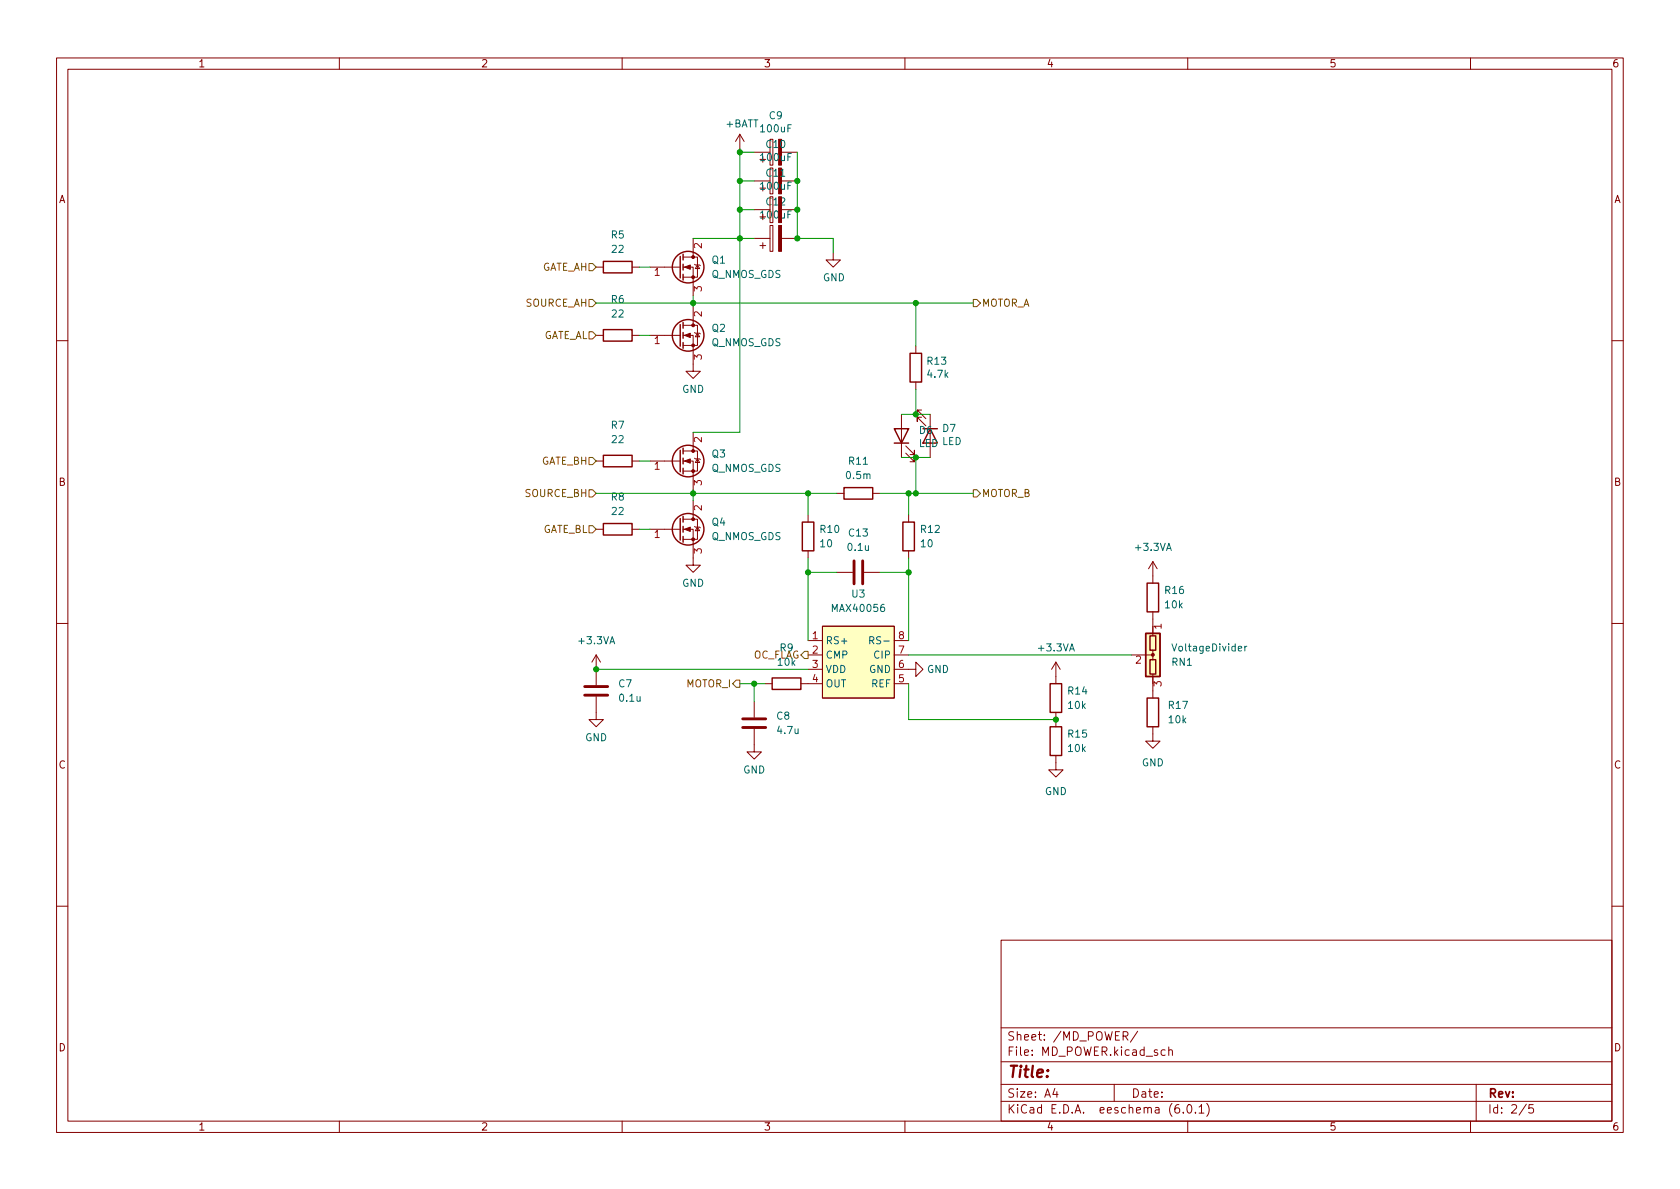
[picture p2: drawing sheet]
<svg xmlns="http://www.w3.org/2000/svg" width="297mm" height="210mm" viewBox="0 0 297 210" stroke-linecap="round" stroke-linejoin="round" font-family="sans-serif">
<g fill="none" stroke="#840000" stroke-width=".18">
<path d="M10 10.2h277v190.1h-277zM12 12.2h273v186.1h-273zM60 10.2v2M110 10.2v2M160 10.2v2M210 10.2v2M260 10.2v2M130.8 23.7l-.8 1.3M130.8 23.7v2.6M130.8 23.7l.8 1.3M133.3 26.9h2.8M133.3 32h2.8"/>
<path d="M133.3 37.1h2.8M136.1 24.6h.6v4.6h-.6zM136.1 39.9h.6v4.5h-.6zM136.1 29.7h.6v4.6h-.6zM136.1 34.8h.6v4.6h-.6zM138.2 26.9h2.8M138.2 32h2.8M138.2 37.1h2.8M105.4 59.3h1.3M105.4 47.2h1.3M111.8 59.3h1.2M111.8 47.2h1.2"/>
<path d="M114.9 59.3h5.4M114.9 47.2h5.4M120.8 59.3h1.8v6.4h1.2l-1.2 1.2-1.3-1.2h1.3M120.8 57.5h2.5v3.6h-2.5M120.8 47.2h1.8v5.1M120.8 45.5h2.5v3.5h-2.5M122.6 42.2v3.3M122.6 54.2v3.3M122.8 58.8l.1 .1h.8l.1 .1M122.8 46.7l.1 .2h.8l.1 .1M123.3 58.9l.4 .7h-.8zM123.3 46.9l.4 .6h-.8z"/>
<path d="M133.3 42.2h2.8M134.4 43.4h1M134.9 42.9v1M138.2 42.2h2.8M147.3 44.7v1.3h1.3l-1.3 1.2-1.3-1.2h1.3M10 60.2h2M120.8 79.8h2.5v3.5h-2.5M122.6 76.4v3.4M159.4 73.3v7.6M160.1 78.9l1.6 1.5v-.8v.8h-.8M161.9 61.2v1.3M161.9 67.6v1.2"/>
<path d="M162.9 72.5h-.7v.8v-.8l1.5 1.5M162.9 73.8h-.7v.7v-.7l1.5 1.5M164.5 73.3v7.6M285 60.2h2M105.4 93.6h1.3M105.4 81.5h1.3M111.8 93.6h1.2M111.8 81.5h1.2M114.9 93.6h5.4M114.9 81.5h5.4M120.8 93.6h1.8v6.3h1.2l-1.2 1.3-1.3-1.3h1.3M120.8 91.8h2.5v3.6h-2.5"/>
<path d="M120.8 81.5h1.8v5.1M122.6 88.5v3.3M122.8 93.1l.1 .1h.8l.1 .1M122.8 81l.1 .1h.8l.1 .2M123.3 93.2l.4 .6h-.8zM123.3 81.1l.4 .7h-.8zM142.9 91.1v1.2M142.9 97.4v1.3M148 87.2h1.2M154.3 87.2h1.3M160.1 80.1l1.6 1.6v-.8v.8h-.8M160.7 91.1v1.2"/>
<path d="M160.7 97.4v1.3M203.8 99.3v3.8M203.8 99.3l-.7 1.3M203.8 99.3l.8 1.3M10 110.2h2M105.4 115.8l-.8 1.3M105.4 115.8v5.4M105.4 115.8l.8 1.3M142.9 113.3h2.5M142.9 115.8h2.5M142.9 118.4h2.5M145.4 110.7h12.7v12.7h-12.7z"/>
<path d="M148 101.2h2.7M152.8 101.2h2.8M158.1 118.4h3.8v-1.3l1.3 1.3-1.3 1.2v-1.2M158.1 113.3h2.6M158.1 115.8h2.6M186.7 117.1v3.8M186.7 117.1l-.8 1.3M186.7 117.1l.8 1.3M200 115.8h3.8M203.8 108.2v4.2M203.8 114.9v1.8M203.8 119.2v4.2"/>
<path d="M285 110.2h2M105.4 123.2v4h1.3l-1.3 1.3-1.3-1.3h1.3M133.3 128.9v4.1h1.3l-1.3 1.2-1.2-1.2h1.2M133.3 124.1v2.8M135.3 120.9h1.2M141.6 120.9h3.8M158.1 120.9h2.6M186.7 133.6v2.5h1.3l-1.3 1.3-1.3-1.3h1.3M186.7 126v2.5M203.8 128.5v2.6h1.3l-1.3 1.2-1.2-1.2h1.2M10 160.2h2M177 166.3h108v32h-108z"/>
<path d="M285 160.2h2M60 198.3v2M110 198.3v2M160 198.3v2M177 194.8h108M177 191.8h108M177 187.8h108M177 181.8h108M186.5 192.5l-.4 1h1M186.9 193v1M197 191.8v3M198.6 183.2l.7-.1 .1-.2v-.3l-.3-.2h-.5v1.5"/>
<path d="M198.9 183.2l.5 .7M201.1 182.4l-1.2 1.9M206 185.7l-.4-.1-.3 .3v.4l.1 .3h.6M206.6 185.8l.3-.2 .3 .1 .1 .9M206.6 185.1v1.5M208.4 195.3a.59 .59 0 0 0-.7 .7v.5l.2 .3h.4l.2-.1 .1-.5-.2-.2-.4-.1-.3 .3M209.2 196.7v.1M210 198.3v2M210.1 195.4l.1-.1a.81 .81 0 0 1 .6 .7 .81 .81 0 0 1-.3 .8h-.1a.81 .81 0 0 1-.6-.6 .81 .81 0 0 1 .3-.8zM211.4 196.7v.1M212 195.8l.4-.5v1.5M212 196.8h.9"/>
<path d="M213.4 195.1a1.72 1.72 0 0 1 0 2.3M260 198.3v2M261 191.8v6.5M269.9 195.3l-1.3 1.9M271.1 195.3h-.7l-.1 .7 .2-.1 .5 .1 .2 .2-.1 .5-.2 .1-.6-.1"/>
</g>
<g fill="none" stroke="#840000" stroke-width=".25">
<path d="M106.7 46.2h5.1v2.1h-5.1zM106.7 58.3h5.1v2h-5.1zM120.3 45.3v3.8M120.3 57.4v3.8M120.8 45v1M120.8 46.7v1M120.8 48.5v1M120.8 57v1M120.8 58.8v1M120.3 79.6v3.8M120.8 60.6v1M120.8 79.2v1.1"/>
<path d="M158.1 75.8h2.6l-1.3 2.6zM158.1 78.4h2.6M160.9 62.5h2v5.1h-2zM163.2 75.8h2.5M164.5 75.8l1.2 2.6h-2.5zM106.7 92.6h5.1v2h-5.1zM106.7 80.5h5.1v2h-5.1zM120.3 91.7v3.8M120.8 81v1M120.8 82.8v1M120.8 91.3v1M120.8 93.1v1"/>
<path d="M120.8 94.9v1M141.9 92.3h2v5.1h-2zM149.2 86.2h5.1v2.1h-5.1zM159.6 92.3h2.1v5.1h-2.1zM136.5 119.9h5.1v2h-5.1zM202.6 112h2.5v7.6h-2.5zM202.8 103.1h2.1v5.1h-2.1zM203.3 116.7h1v2.5h-1zM203.3 112.4h1v2.6h-1zM185.7 128.5h2v5.1h-2zM185.7 120.9h2v5.1h-2zM202.8 123.4h2.1v5.1h-2.1z"/>
<circle cx="121.7" cy="47.2" r="2.79"/>
<circle cx="121.7" cy="59.3" r="2.79"/>
<circle cx="121.7" cy="93.6" r="2.79"/>
<circle cx="121.7" cy="81.5" r="2.79"/>
</g>
<g fill="#840000" stroke="#840000" stroke-width=".18">
<path d="M121 59.3l1-.4v.8z"/>
<path d="M121 93.6l1-.4v.8z"/>
<path d="M121 81.5l1-.4v.8z"/>
<path d="M137.7 24.6h.5v4.6h-.5z"/>
<path d="M121 47.2l1-.3v.7z"/>
<path d="M137.7 39.9h.5v4.5h-.5z"/>
<path d="M137.7 29.7h.5v4.6h-.5z"/>
<path d="M137.7 34.8h.5v4.6h-.5z"/>
<circle cx="122.6" cy="61.1" r=".25"/>
<circle cx="122.6" cy="57.5" r=".25"/>
<circle cx="122.6" cy="95.4" r=".25"/>
<circle cx="122.6" cy="91.8" r=".25"/>
<circle cx="122.6" cy="83.3" r=".25"/>
<circle cx="122.6" cy="79.8" r=".25"/>
<circle cx="122.6" cy="49" r=".25"/>
<circle cx="122.6" cy="45.5" r=".25"/>
<circle cx="203.8" cy="115.8" r=".25"/>
</g>
<g fill="#ffffc2" stroke="#ffffc2" stroke-width=".18">
<path d="M145.4 110.7h12.7v12.7h-12.7z"/>
<path d="M202.6 112h2.5v7.6h-2.5z"/>
</g>
<path d="M153.8 113.2h.6l.1-.2-.1-.3-.6-.1v1.3M154.1 113.2l.4 .7M220.1 114.3v.8M220.5 114.3l-.4 .2" fill="none" stroke="#006464" stroke-width=".18"/>
<path d="M151 99.2v4M152.5 99.2v4M103.4 122.9h4M103.4 121.4h4M131.3 128.6h4.1M131.3 127.1h4.1" fill="none" stroke="#840000" stroke-width=".51"/>
<path d="M104.1 46.6h.7l.6 .6-.6 .7h-.7zM104.1 58.7h.7l.6 .6-.6 .6h-.7zM104.1 53h.7l.6 .6-.6 .6h-.7zM172.1 53h.6l.7 .6-.7 .6h-.6zM104.1 86.6h.7l.6 .6-.6 .7h-.7zM104.1 93h.7l.6 .6-.6 .6h-.7zM104.1 80.9h.7l.6 .6-.6 .7h-.7zM172.1 86.6h.6l.7 .6-.7 .7h-.6zM142.2 115.2h.7v1.3h-.7l-.6-.7zM130.2 120.3h.6v1.2h-.6l-.7-.6z" fill="none" stroke="#725600" stroke-width=".18"/>
<g fill="none" stroke="#009600" stroke-width=".18">
<path d="M130.8 26.3v50.1h-8.2M130.8 26.9h2.5M130.8 37.1h2.5M130.8 32h2.5M141 26.9v15.3h6.3v2.5M105.4 53.6h66.7M113 47.2h1.9M113 59.3h1.9M122.6 42.2h10.7M122.6 52.3v1.9M161.9 53.6v7.6M159.4 73.3h5.1"/>
<path d="M161.9 68.8v4.5M105.4 87.2h42.6M113 93.6h1.9M113 81.5h1.9M122.6 86.6v1.9M142.9 87.2v3.9M142.9 98.7v14.6M155.6 87.2h16.5M159.4 80.9h5.1M160.7 87.2v3.9M160.7 98.7v14.6M161.9 80.9v6.3"/>
<path d="M105.4 118.4h37.5M142.9 101.2h5.1M155.6 101.2h5.1M160.7 115.8h39.3M130.8 120.9h4.5M133.3 120.9v3.2M160.7 120.9v6.3h26"/>
</g>
<g fill="#009600" stroke="#009600" stroke-width=".18">
<circle cx="142.9" cy="87.2" r=".46"/>
<circle cx="122.6" cy="87.2" r=".46"/>
<circle cx="133.3" cy="120.9" r=".46"/>
<circle cx="142.9" cy="101.2" r=".46"/>
<circle cx="105.4" cy="118.4" r=".46"/>
<circle cx="141" cy="42.2" r=".46"/>
<circle cx="161.9" cy="73.3" r=".46"/>
<circle cx="161.9" cy="80.9" r=".46"/>
<circle cx="130.8" cy="26.9" r=".46"/>
<circle cx="161.9" cy="53.6" r=".46"/>
<circle cx="160.7" cy="101.2" r=".46"/>
<circle cx="160.7" cy="87.2" r=".46"/>
<circle cx="161.9" cy="87.2" r=".46"/>
<circle cx="186.7" cy="127.2" r=".46"/>
<circle cx="130.8" cy="42.2" r=".46"/>
<circle cx="130.8" cy="37.1" r=".46"/>
<circle cx="130.8" cy="32" r=".46"/>
<circle cx="122.6" cy="53.6" r=".46"/>
<circle cx="141" cy="37.1" r=".46"/>
<circle cx="141" cy="32" r=".46"/>
</g>
<text font-size="2.8" fill="#840000" x="178" y="190.6">Title:</text>
<g font-size="2.1" fill="#840000">
<text x="178" y="184">Sheet: /MD_POWER/</text>
<text x="178" y="186.7">File: MD_POWER.kicad_sch</text>
<text x="178" y="196.9">KiCad E.D.A. eeschema (6.0.1)</text>
<text x="178" y="194.1">Size: A4</text>
<text x="200" y="194.1">Date:</text>
<text x="263" y="194.1">Rev:</text>
<text x="263" y="196.9">Id: 2/5</text>
</g>
<g font-size="1.8" fill="#840000">
<text x="35" y="11.9">1</text>
<text x="85" y="11.9">2</text>
<text x="135" y="11.9">3</text>
<text x="185" y="11.9">4</text>
<text x="235" y="11.9">5</text>
<text x="285" y="11.9">6</text>
<text x="10.3" y="35.9">A</text>
<text x="285.3" y="35.9">A</text>
<text x="134.6" y="38.6">100uF</text>
<text x="10.3" y="85.9">B</text>
<text x="285.3" y="85.9">B</text>
<text x="10.3" y="135.9">C</text>
<text x="285.3" y="135.9">C</text>
<text x="10.3" y="185.9">D</text>
<text x="285.3" y="185.9">D</text>
<text x="35" y="199.9">1</text>
<text x="85" y="199.9">2</text>
<text x="135" y="199.9">3</text>
<text x="185" y="199.9">4</text>
<text x="235" y="199.9">5</text>
<text x="285" y="199.9">6</text>
</g>
<g font-size="1.8" fill="#006464">
<text x="128.3" y="22.5">+BATT</text>
<text x="134.6" y="23.4">100uF</text>
<text x="136" y="21.1">C9</text>
<text x="134.6" y="28.5">100uF</text>
<text x="135.5" y="26.2">C10</text>
<text x="134.6" y="33.5">100uF</text>
<text x="135.5" y="31.2">C11</text>
<text x="135.5" y="36.3">C12</text>
<text x="108.1" y="42.2">R5</text>
<text x="108.2" y="44.7">22</text>
<text x="125.9" y="46.6">Q1</text>
<text x="108.1" y="53.6">R6</text>
<text x="125.7" y="49.1">Q_NMOS_GDS</text>
<text x="145.5" y="49.7">GND</text>
<text x="108.2" y="56.1">22</text>
<text x="125.9" y="58.7">Q2</text>
<text x="125.7" y="61.2">Q_NMOS_GDS</text>
<text x="164" y="64.5">R13</text>
<text x="120.6" y="69.5">GND</text>
<text x="164.1" y="66.8">4.7k</text>
<text x="108.1" y="75.8">R7</text>
<text x="162.6" y="76.7">D6</text>
<text x="166.7" y="76.4">D7</text>
<text x="108.2" y="78.4">22</text>
<text x="125.7" y="83.4">Q_NMOS_GDS</text>
<text x="125.9" y="80.9">Q3</text>
<text x="150.1" y="82.2">R11</text>
<text x="162.4" y="79">LED LED</text>
<text x="108.1" y="88.5">R8</text>
<text x="149.7" y="84.7">0.5m</text>
<text x="108.2" y="91.1">22</text>
<text x="125.7" y="95.5">Q_NMOS_GDS</text>
<text x="125.9" y="93">Q4</text>
<text x="145.1" y="94.2">R10</text>
<text x="150.1" y="94.9">C13</text>
<text x="162.9" y="94.2">R12</text>
<text x="145.1" y="96.8">10</text>
<text x="150" y="97.4">0.1u</text>
<text x="162.9" y="96.8">10</text>
<text x="200.9" y="97.4">+3.3VA</text>
<text x="120.6" y="103.8">GND</text>
<text x="150.6" y="105.7">U3</text>
<text x="206" y="105">R16</text>
<text x="206.1" y="107.6">10k</text>
<text x="102.4" y="113.9">+3.3VA</text>
<text x="145.9" y="113.9">RS+</text>
<text x="147.3" y="108.2">MAX40056</text>
<text x="154.6" y="113.9">RS-</text>
<text x="137.9" y="115.2">R9</text>
<text x="145.9" y="116.5">CMP</text>
<text x="145.9" y="119">VDD</text>
<text x="153.7" y="119">GND</text>
<text x="154.7" y="116.5">CIP</text>
<text x="163.9" y="119">GND</text>
<text x="183.7" y="115.2">+3.3VA</text>
<text x="207.2" y="117.7">RN1</text>
<text x="207.6" y="115.2">VoltageDivider</text>
<text x="109.4" y="121.5">C7</text>
<text x="109.6" y="124.1">0.1u</text>
<text x="145.9" y="121.5">OUT</text>
<text x="154.1" y="121.5">REF</text>
<text x="188.9" y="122.8">R14</text>
<text x="188.9" y="125.3">10k</text>
<text x="206.7" y="125.3">R17</text>
<text x="103.4" y="131.1">GND</text>
<text x="137.3" y="127.2">C8</text>
<text x="137.6" y="129.8">4.7u</text>
<text x="188.9" y="130.4">R15</text>
<text x="206.7" y="127.9">10k</text>
<text x="131.4" y="136.8">GND</text>
<text x="188.9" y="133">10k</text>
<text x="201.9" y="135.5">GND</text>
<text x="184.7" y="140.6">GND</text>
</g>
<g font-size="1.8" fill="#725600">
<text x="95.5" y="47.9">GATE_AH</text>
<text x="92.8" y="54.2">SOURCE_AH</text>
<text x="95.7" y="59.9">GATE_AL</text>
<text x="173.5" y="54.2">MOTOR_A</text>
<text x="95.5" y="82.2">GATE_BH</text>
<text x="92.8" y="87.9">SOURCE_BH</text>
<text x="173.5" y="87.9">MOTOR_B</text>
<text x="95.7" y="94.2">GATE_BL</text>
<text x="133" y="116.5">OC_FLAG</text>
<text x="137.6" y="117.7">10k</text>
<text x="121.3" y="121.5">MOTOR_I</text>
</g>
<g font-size="1.8" fill="#a90000">
<text x="124.1" y="43.9" transform="rotate(-90 124.1 43.9)">2</text>
<text x="115.7" y="48.8">1</text>
<text x="124.1" y="51.5" transform="rotate(-90 124.1 51.5)">3</text>
<text x="124.1" y="56" transform="rotate(-90 124.1 56)">2</text>
<text x="115.7" y="60.8">1</text>
<text x="124.1" y="63.6" transform="rotate(-90 124.1 63.6)">3</text>
<text x="115.7" y="83.1">1</text>
<text x="124.1" y="78.2" transform="rotate(-90 124.1 78.2)">2</text>
<text x="124.1" y="85.8" transform="rotate(-90 124.1 85.8)">3</text>
<text x="115.7" y="95.1">1</text>
<text x="124.1" y="90.3" transform="rotate(-90 124.1 90.3)">2</text>
<text x="124.1" y="97.9" transform="rotate(-90 124.1 97.9)">3</text>
<text x="143.7" y="113">1</text>
<text x="158.9" y="113">8</text>
<text x="205.4" y="111.2" transform="rotate(-90 205.4 111.2)">1</text>
<text x="143.7" y="115.6">2</text>
<text x="143.7" y="118.1">3</text>
<text x="158.9" y="118.1">6</text>
<text x="158.9" y="115.6">7</text>
<text x="200.8" y="117.3">2</text>
<text x="143.7" y="120.6">4</text>
<text x="158.9" y="120.6">5</text>
<text x="205.4" y="121.4" transform="rotate(-90 205.4 121.4)">3</text>
</g>
</svg>
